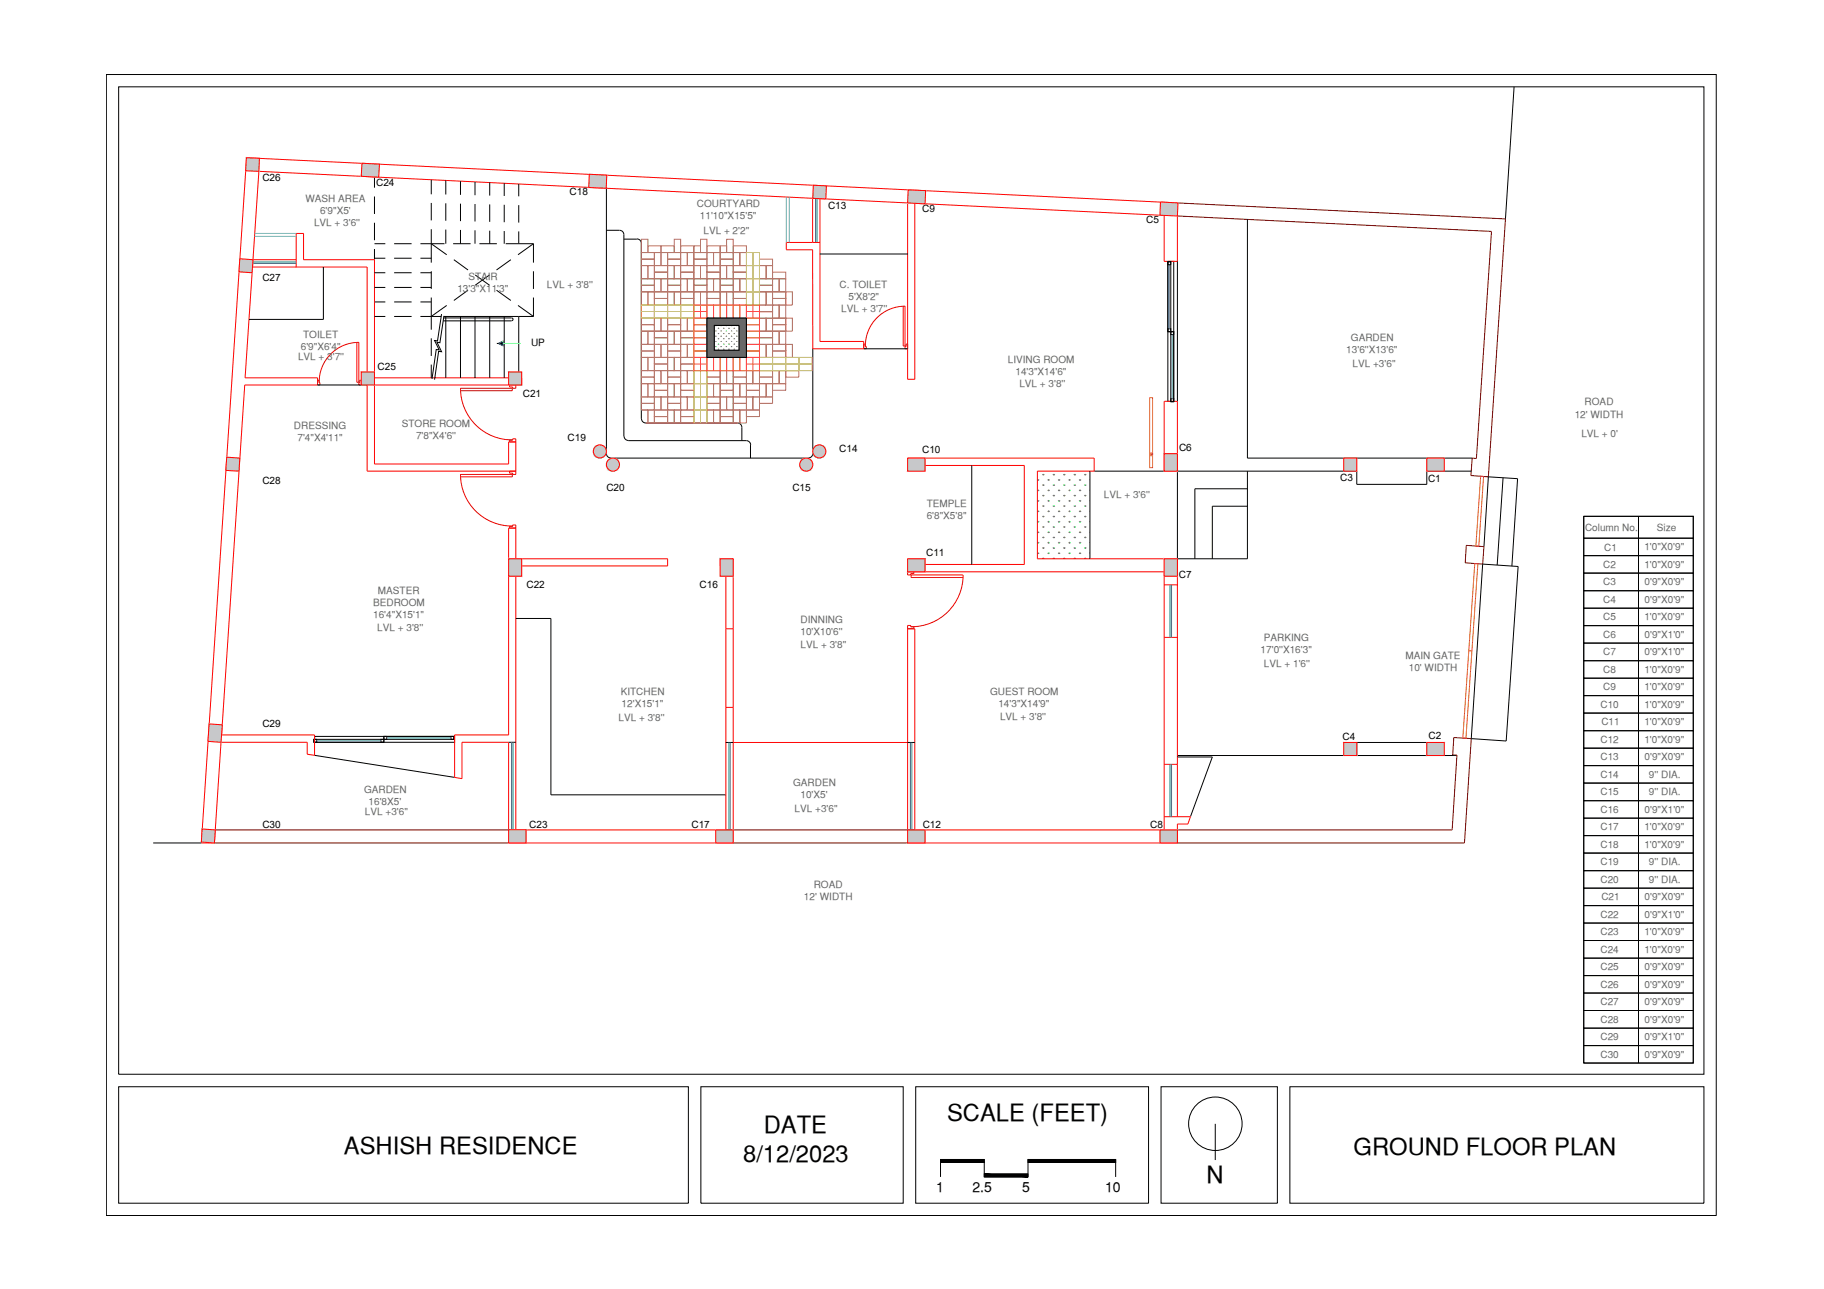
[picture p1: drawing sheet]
<svg xmlns="http://www.w3.org/2000/svg" width="420mm" height="297mm" viewBox="0 0 420 297" stroke-linecap="round" stroke-linejoin="round" font-family="sans-serif">
<!-- layer: FORMAT -->
<g fill="none" stroke="#000" stroke-width=".23">
<path d="M24.5 17.2h370.8v262.9h-370.8zM27.3 20h365.2v227.6h-365.2zM364.8 119h25.2v126h-25.2zM364.8 119h25.2v5h-25.2zM377.4 119v126M364.8 124h25.2v4h-25.2zM364.8 128h25.2v4.1h-25.2zM364.8 132.1h25.2v4h-25.2zM364.8 136.1h25.2v4.1h-25.2zM364.8 140.2h25.2v4h-25.2zM364.8 144.2h25.2v4h-25.2zM364.8 148.2h25.2v4.1h-25.2z"/>
<path d="M364.8 152.3h25.2v4h-25.2zM364.8 156.3h25.2v4h-25.2zM364.8 160.3h25.2v4h-25.2zM364.8 164.3h25.2v4.1h-25.2zM364.8 168.4h25.2v4h-25.2zM364.8 172.4h25.2v4h-25.2zM364.8 176.4h25.2v4.1h-25.2zM364.8 180.5h25.2v4h-25.2zM364.8 184.5h25.2v4h-25.2zM364.8 188.5h25.2v4.1h-25.2zM364.8 192.6h25.2v4h-25.2zM364.8 196.6h25.2v4h-25.2z"/>
<path d="M364.8 200.6h25.2v4.1h-25.2zM364.8 204.7h25.2v4h-25.2zM364.8 208.7h25.2v4h-25.2zM364.8 212.7h25.2v4h-25.2zM364.8 216.7h25.2v4.1h-25.2zM364.8 220.8h25.2v4h-25.2zM364.8 224.8h25.2v4h-25.2zM364.8 228.8h25.2v4.1h-25.2zM364.8 232.9h25.2v4h-25.2zM364.8 236.9h25.2v4h-25.2zM27.3 250.4h131.3v26.9h-131.3zM161.4 250.4h46.7v26.9h-46.7z"/>
<path d="M210.9 250.4h53.7v26.9h-53.7zM267.4 250.4h26.8v26.9h-26.8zM279.9 259v8.3M297.1 250.4h95.4v26.9h-95.4zM364.8 240.9h25.2v4.1h-25.2z"/>
<circle cx="280" cy="259" r="6.2"/>
</g>
<g fill="#000" stroke="#000" stroke-width=".23">
<path d="M216.6 267.2l10.1 .7v-.7zM216.6 267.2l10.1 .7h-10.1z"/>
<path d="M226.7 270.5l10.1 .7v-.7zM226.7 270.5l10.1 .7h-10.1z"/>
<path d="M236.8 267.2l20.2 .7v-.7zM236.8 267.2l20.2 .7h-20.2z"/>
</g>
<!-- layer: TITLE BLOCK -->
<path d="M216.6 271.2v-4h10.1v4h10.1v-4h20.2v4M216.6 267.9h10.1M226.7 270.5h10.1M236.8 267.9h20.2" fill="none" stroke="#000" stroke-width=".23"/>
<!-- layer: hatch -->
<g fill="none" stroke="#58ba48" stroke-width=".23">
<path d="M164.8 79.8l.1 .2M164.8 78.6l.1 .1M164.8 77.4l.1 .1M164.8 76.2l.1 .1M164.8 75l.1 .1M164.9 75v.1M164.9 76.2v.1M164.9 77.4v.1M164.9 78.6v.1M164.9 79.8v.2M165 75l-.1 .1M165 76.2l-.1 .1"/>
<path d="M165 77.4l-.1 .1M165 78.6l-.1 .1M165 79.8l-.1 .2M165.4 79.2l.1 .2M165.4 78l.1 .1M165.4 76.8l.1 .1M165.4 75.6l.1 .1M165.5 75.6v.1M165.5 76.8v.1M165.5 78v.1M165.5 79.2v.2M165.6 75.6l-.1 .1"/>
<path d="M165.6 76.8l-.1 .1M165.6 78l-.1 .1M165.6 79.2l-.1 .2M166 79.8l.1 .2M166 78.6l.1 .1M166 77.4l.1 .1M166 76.2l.1 .1M166 75l.1 .1M166.1 75v.1M166.1 76.2v.1M166.1 77.4v.1M166.1 78.6v.1"/>
<path d="M166.1 79.8v.2M166.2 75l-.1 .1M166.2 76.2l-.1 .1M166.2 77.4l-.1 .1M166.2 78.6l-.1 .1M166.2 79.8l-.1 .2M166.6 79.2l.1 .2M166.6 78l.1 .1M166.6 76.8l.1 .1M166.6 75.6l.1 .1M166.7 75.6v.1M166.7 76.8v.1"/>
<path d="M166.7 78v.1M166.7 79.2v.2M166.8 75.6l-.1 .1M166.8 76.8l-.1 .1M166.8 78l-.1 .1M166.8 79.2l-.1 .2M167.2 79.8l.1 .2M167.2 78.6l.1 .1M167.2 77.4l.1 .1M167.2 76.2l.1 .1M167.2 75l.1 .1M167.3 75v.1"/>
<path d="M167.3 76.2v.1M167.3 77.4v.1M167.3 78.6v.1M167.3 79.8v.2M167.4 75l-.1 .1M167.4 76.2l-.1 .1M167.4 77.4l-.1 .1M167.4 78.6l-.1 .1M167.4 79.8l-.1 .2M167.8 79.2l.1 .2M167.8 78l.1 .1M167.8 76.8l.1 .1"/>
<path d="M167.8 75.6l.1 .1M167.9 75.6v.1M167.9 76.8v.1M167.9 78v.1M167.9 79.2v.2M168 75.6l-.1 .1M168 76.8l-.1 .1M168 78l-.1 .1M168 79.2l-.1 .2M168.4 79.8l.1 .2M168.4 78.6l.1 .1M168.4 77.4l.1 .1"/>
<path d="M168.4 76.2l.1 .1M168.4 75l.1 .1M168.5 75v.1M168.5 76.2v.1M168.5 77.4v.1M168.5 78.6v.1M168.5 79.8v.2M168.6 75l-.1 .1M168.6 76.2l-.1 .1M168.6 77.4l-.1 .1M168.6 78.6l-.1 .1M168.6 79.8l-.1 .2"/>
<path d="M169 79.2l.1 .2M169 78l.1 .1M169 76.8l.1 .1M169 75.6l.1 .1M169.1 75.6v.1M169.1 76.8v.1M169.1 78v.1M169.1 79.2v.2M169.2 75.6l-.1 .1M169.2 76.8l-.1 .1M169.2 78l-.1 .1M169.2 79.2l-.1 .2"/>
<path d="M169.6 79.8l.1 .2M169.6 78.6l.1 .1M169.6 77.4l.1 .1M169.6 76.2l.1 .1M169.6 75l.1 .1M169.7 75v.1M169.7 76.2v.1M169.7 77.4v.1M169.7 78.6v.1M169.7 79.8v.2M169.8 75l-.1 .1M169.8 76.2l-.1 .1"/>
<path d="M169.8 77.4l-.1 .1M169.8 78.6l-.1 .1M169.8 79.8l-.1 .2M170.2 79.2h.1M170.2 78h.1M170.2 76.8h.1M170.2 75.6h.1M165.4 80.4l.1 .1M165.5 80.4v.1M165.6 80.4l-.1 .1M166.6 80.4l.1 .1M166.7 80.4v.1"/>
<path d="M166.8 80.4l-.1 .1M167.8 80.4l.1 .1M167.9 80.4v.1M168 80.4l-.1 .1M169 80.4l.1 .1M169.1 80.4v.1M169.2 80.4l-.1 .1M170.2 80.4l.1 .1M239 117.8l.1 .2M239 115.4l.1 .2M239 113l.1 .1M239 110.6l.1 .1"/>
<path d="M239.1 110.4v.3M239.1 112.8v.3M239.1 115.2v.4M239.1 117.6v.4M239.4 110.5l-.3 .2M239.4 112.9l-.3 .2M239.4 115.3l-.3 .3M239.4 117.8l-.3 .2M240.1 118.9l.3 .3M240.1 116.5l.3 .2M240.1 114.1l.3 .2M240.1 111.7l.3 .2"/>
<path d="M240.1 109.3l.3 .2M240.4 109.2v.3M240.4 111.6v.3M240.4 114v.3M240.4 116.4v.3M240.4 118.9v.3M240.6 109.3l-.2 .2M240.6 111.7l-.2 .2M240.6 114.1l-.2 .2M240.6 116.5l-.2 .2M240.6 118.9l-.2 .3M241.3 117.8l.2 .2"/>
<path d="M241.3 115.3l.2 .3M241.3 112.9l.2 .2M241.3 110.5l.2 .2M241.5 110.4v.3M241.5 112.8v.3M241.5 115.2v.4M241.5 117.6v.4M241.8 110.5l-.3 .2M241.8 112.9l-.3 .2M241.8 115.3l-.3 .3M241.8 117.8l-.3 .2M242.5 118.9l.3 .3"/>
<path d="M242.5 116.5l.3 .2M242.5 114.1l.3 .2M242.5 111.7l.3 .2M242.5 109.3l.3 .2M242.8 109.2v.3M242.8 111.6v.3M242.8 114v.3M242.8 116.4v.3M242.8 118.9v.3M243 109.3l-.2 .2M243 111.7l-.2 .2M243 114.1l-.2 .2"/>
<path d="M243 116.5l-.2 .2M243 118.9l-.2 .3M243.7 117.8l.3 .2M243.7 115.3l.3 .3M243.7 112.9l.3 .2M243.7 110.5l.3 .2M244 110.4v.3M244 112.8v.3M244 115.2v.4M244 117.6v.4M244.2 110.5l-.2 .2M244.2 112.9l-.2 .2"/>
<path d="M244.2 115.3l-.2 .3M244.2 117.8l-.2 .2M244.9 118.9l.3 .3M244.9 116.5l.3 .2M244.9 114.1l.3 .2M244.9 111.7l.3 .2M244.9 109.3l.3 .2M245.2 109.2v.3M245.2 111.6v.3M245.2 114v.3M245.2 116.4v.3M245.2 118.9v.3"/>
<path d="M245.4 109.3l-.2 .2M245.4 111.7l-.2 .2M245.4 114.1l-.2 .2M245.4 116.5l-.2 .2M245.4 118.9l-.2 .3M246.2 117.8l.2 .2M246.2 115.3l.2 .3M246.2 112.9l.2 .2M246.2 110.5l.2 .2M246.4 110.4v.3M246.4 112.8v.3M246.4 115.2v.4"/>
<path d="M246.4 117.6v.4M246.6 110.5l-.2 .2M246.6 112.9l-.2 .2M246.6 115.3l-.2 .3M246.6 117.8l-.2 .2M247.3 118.9l.3 .3M247.3 116.5l.3 .2M247.3 114.1l.3 .2M247.3 111.7l.3 .2M247.3 109.3l.3 .2M247.6 109.2v.3M247.6 111.6v.3"/>
<path d="M247.6 114v.3M247.6 116.4v.3M247.6 118.9v.3M247.8 109.3l-.2 .2M247.8 111.7l-.2 .2M247.8 114.1l-.2 .2M247.8 116.5l-.2 .2M247.8 118.9l-.2 .3M248.6 117.8l.2 .2M248.6 115.3l.2 .3M248.6 112.9l.2 .2M248.6 110.5l.2 .2"/>
<path d="M248.8 110.4v.3M248.8 112.8v.3M248.8 115.2v.4M248.8 117.6v.4M249 110.5l-.2 .2M249 112.9l-.2 .2M249 115.3l-.2 .3M249 117.8l-.2 .2M249.8 118.9l.2 .3M249.8 116.5l.2 .2M249.8 114.1l.2 .2M249.8 111.7l.2 .2"/>
<path d="M249.8 109.3l.2 .2M250 109.2v.3M250 111.6v.3M250 114v.3M250 116.4v.3M250 118.9v.3M250.2 109.3l-.2 .2M250.2 111.7l-.2 .2M250.2 114.1l-.2 .2M250.2 116.5l-.2 .2M250.2 118.9l-.2 .3M251 117.8h.1"/>
<path d="M251 115.3l.1 .1M251 112.9l.1 .1M251 110.5l.1 .1M239 127.5l.1 .1M239 125l.1 .2M239 122.6l.1 .2M239 120.2l.1 .2M239.1 120v.4M239.1 122.5v.3M239.1 124.9v.3M239.1 127.3v.3M239.4 120.2l-.3 .2"/>
<path d="M239.4 122.6l-.3 .2M239.4 125l-.3 .2M239.4 127.4l-.3 .2M240.1 128.6l.2 .2M240.1 126.2l.3 .2M240.1 123.8l.3 .2M240.1 121.4l.3 .2M240.4 121.3v.3M240.4 123.7v.3M240.4 126.1v.3M240.4 128.5v.3M240.6 121.4l-.2 .2"/>
<path d="M240.6 123.8l-.2 .2M240.6 126.2l-.2 .2M240.6 128.6l-.2 .2M241.3 127.4l.2 .2M241.3 125l.2 .2M241.3 122.6l.2 .2M241.3 120.2l.2 .2M241.5 120v.4M241.5 122.5v.3M241.5 124.9v.3M241.5 127.3v.3M241.8 120.2l-.3 .2"/>
<path d="M241.8 122.6l-.3 .2M241.8 125l-.3 .2M241.8 127.4l-.3 .2M242.5 128.6l.2 .2M242.5 126.2l.3 .2M242.5 123.8l.3 .2M242.5 121.4l.3 .2M242.8 121.3v.3M242.8 123.7v.3M242.8 126.1v.3M242.8 128.5v.3M243 121.4l-.2 .2"/>
<path d="M243 123.8l-.2 .2M243 126.2l-.2 .2M243 128.6l-.1 .2M243.7 127.4l.3 .2M243.7 125l.3 .2M243.7 122.6l.3 .2M243.7 120.2l.3 .2M244 120v.4M244 122.5v.3M244 124.9v.3M244 127.3v.3M244.2 120.2l-.2 .2"/>
<path d="M244.2 122.6l-.2 .2M244.2 125l-.2 .2M244.2 127.4l-.2 .2M244.9 128.6l.2 .2M244.9 126.2l.3 .2M244.9 123.8l.3 .2M244.9 121.4l.3 .2M245.2 121.3v.3M245.2 123.7v.3M245.2 126.1v.3M245.2 128.5v.3M245.4 121.4l-.2 .2"/>
<path d="M245.4 123.8l-.2 .2M245.4 126.2l-.2 .2M245.4 128.6l-.1 .2M246.2 127.4l.2 .2M246.2 125l.2 .2M246.2 122.6l.2 .2M246.2 120.2l.2 .2M246.4 120v.4M246.4 122.5v.3M246.4 124.9v.3M246.4 127.3v.3M246.6 120.2l-.2 .2"/>
<path d="M246.6 122.6l-.2 .2M246.6 125l-.2 .2M246.6 127.4l-.2 .2M247.3 128.6l.2 .2M247.3 126.2l.3 .2M247.3 123.8l.3 .2M247.3 121.4l.3 .2M247.6 121.3v.3M247.6 123.7v.3M247.6 126.1v.3M247.6 128.5v.3M247.8 121.4l-.2 .2"/>
<path d="M247.8 123.8l-.2 .2M247.8 126.2l-.2 .2M247.8 128.6l-.1 .2M248.6 127.4l.2 .2M248.6 125l.2 .2M248.6 122.6l.2 .2M248.6 120.2l.2 .2M248.8 120v.4M248.8 122.5v.3M248.8 124.9v.3M248.8 127.3v.3M249 120.2l-.2 .2"/>
<path d="M249 122.6l-.2 .2M249 125l-.2 .2M249 127.4l-.2 .2M249.8 128.6l.1 .2M249.8 126.2l.2 .2M249.8 123.8l.2 .2M249.8 121.4l.2 .2M250 121.3v.3M250 123.7v.3M250 126.1v.3M250 128.5v.3M250.2 121.4l-.2 .2"/>
<path d="M250.2 123.8l-.2 .2M250.2 126.2l-.2 .2M250.2 128.6l-.1 .2M251 127.4l.1 .1M251 125h.1M251 122.6h.1M251 120.2h.1"/>
</g>
<!-- layer: 0 -->
<g fill="none" stroke="#000" stroke-width=".23">
<path d="M348.8 20l-2 30.4M86.3 40.8v2.5M86.3 45.3v4M86.3 51.3v4.1M86.3 57.4v2.4M86.3 59.5h2.5M86.3 56.2h2.5M90.8 59.5h4M90.8 56.2h4M96.8 59.5h2.5M96.8 56.2h5.6M99.3 41.4v3.4"/>
<path d="M99.3 46.8v4M99.3 52.8v7.7M99.3 56.2l3.6 2.5M102.7 41.6v3.2M102.7 46.8v4.1M102.7 52.9v3.3M104.4 56.2h4M104.5 59.8l3.3 2.4M106.1 41.8v3.1M106.1 46.9v4.1M106.1 53v3.2M109.4 41.9v3.1"/>
<path d="M109.4 47v4M109.4 53.1v3.1M110.4 56.2h4.1M112.8 42.1v3M112.8 47.1v4M112.8 53.2v3M116.1 42.2v3M116.1 47.2v4M116.1 53.2v3M116.5 56.2h6.4M117.7 59.8l-3.3 2.4M119.5 42.4v2.8"/>
<path d="M119.5 47.3v4M119.5 53.3v2.9M122.9 56.2l-3.6 2.5M122.9 56.2v4.3M86.3 62.9h2.5M86.3 66.2h2.5M86.3 69.6h2.5M86.3 72.9h2.5M90.8 62.9h4M90.8 66.2h4M90.8 69.6h4M90.8 72.9h4"/>
<path d="M96.8 62.9h2.5M96.8 66.2h2.5M96.8 69.6h2.5M96.8 72.9h4.8M99.3 62.5v4.1M99.3 68.6v7.4M99.3 78v4M101.7 72.4l-.9 6.2-.7-.1 1.1 2.1-.7-.1-1 6.8M102.1 73.9h15.7M102.2 73.3h15.6M102.2 72.9h20.7M102.3 72.8l-1 6.2-.6-.1 1 2.2-.7-.1-.9 6.5"/>
<path d="M102.7 72.9v14.2M102.9 70.4l-3.6 2.5M106.1 72.9v14.2M107.8 66.9l-3.3 2.3M109.4 72.9v14.2M109.5 63.4l3.3 2.3M112.8 63.4l-3.3 2.3M112.8 72.9v14.2M114.4 66.9l3.3 2.3M116.1 72.9v14.2M117.9 73.3l.3 .3-.3 .3M119.3 70.4l3.6 2.5"/>
<path d="M119.5 72.9v14.2M122.9 62.5v4.1M122.9 68.6v4.3M269 60.2h1.4v32.3h-1.4zM269 60.3h.7v.7h-.7zM269 60.3h.7v16.1h-.7zM269 75.8h.7v.6h-.7zM269.7 76.4h.7v.7h-.7zM269.7 76.4h.7v16.2h-.7zM99.3 84v3.1M269.7 91.9h.7v.7h-.7zM72.3 170.4h.7v.7h-.7z"/>
<path d="M72.3 170.4h16.1v.7h-16.1zM72.5 169.7h32.2v1.4h-32.2zM87.7 170.4h.7v.7h-.7zM88.4 169.7h.7v.7h-.7zM88.4 169.7h16.1v.7h-16.1zM103.9 169.7h.6v.7h-.6zM117.2 171.1h1.6M167.2 171.1h1.7M209.1 171.1h1.6M35.3 194.3h11.1M117.2 191.2h1.6M167.2 191.2h1.7"/>
<path d="M209.1 191.2h1.6"/>
</g>
<!-- layer: LINE-PEN1 -->
<g fill="none" stroke="#000" stroke-width=".23">
<path d="M139.7 43.1v61.4a.99 .99 0 0 0 1 1M139.7 53.1h3a.99 .99 0 0 1 1 1v46.4M143.7 55.1h3M146.7 55.1a.99 .99 0 0 1 1 1M147.7 56.1v40.4M188.9 58.5h20.2M287.3 50.6v55h51.8M74.5 61.5v12.1h-17.2M162.8 73.3h9.1v9.1h-9.1zM164.5 75h5.8v5.7h-5.8zM271.2 60.2v32.3M73.1 88.7h11.5"/>
<path d="M147.8 96.5a.99 .99 0 0 0 1 1h21.1a1 1 0 0 1 1 1v3M187.2 80.4v24.1a.99 .99 0 0 1-1 1M199 80.4h10.1M140.7 105.6h45.5M143.7 100.5a.99 .99 0 0 0 1 1h27.2a1 1 0 0 1 1 1M172.9 102.6v3M223.8 107.3v22.8M251.1 108.6v20.2M252 108.6h16.2M287.3 108.6v20.2h-16.1v-20.2h41.3v3h16.2v-3h10.2M287.3 112.6h-12.1v16.2M287.3 116.7h-8v12.1"/>
<path d="M346.2 110.1l-1.3 20.1M341.5 130l8.2 .5-2.8 40.3-8-.6zM341.8 126l1-16.1 6.8 .4-1.3 20.2M118.8 142.5h8.1v40.7h40.3M72.5 174.1l32.2 5M271.2 174.1h64.4M271.2 174.4h8.1l-5.1 13.8M312.5 171.1h16.2v3h-16.2z"/>
</g>
<!-- layer: WALLS -->
<g fill="none" stroke="#f00" stroke-width=".23">
<path d="M56.8 36.4l3 .1-.2 3-3-.1zM56.8 36.4l214.4 10.4v13.4h-3v-10.6l-57.5-2.8v40.6h-1.6v-40.6l-149.5-7.3-3.1 47.6h16.6v1.6h-16.7l-5.4 80.7h21.5v4.7l-1.7-.3v-2.7h-19.9l-1.5 23.2h-3zM83.4 37.6l4 .2-.2 3-4-.2zM55.2 59.6l3.1 .2-.2 3.1-3-.3zM58.3 59.8h9.9M135.7 40.2l4.1 .2-.2 3-4-.2zM187.2 45.7v10.2M187.4 42.7l3 .1-.2 3-3-.1zM188.9 45.8v32.9h10.1v1.7h-11.8v-22.8h-6.1v-1.7h7.8M209.2 43.8l4 .1-.1 3.1-4-.2zM267.3 46.6l4 .2-.1 3-4-.2zM58.2 61.5h26.4v47.1h34.2v-6.8h-1.6v5.1h-30.9v-18.2h33.9v-1.6h-33.9v-27.3h-16.4v-6h-1.7v7.7"/>
<path d="M83.2 85.7h3.1v3h-3.1zM117.2 85.7h3v3h-3zM268.2 92.5h3v16.1h-3zM52.2 105.4l3 .2-.1 3-3.1-.2zM209.1 105.6h4v3h-4zM209.1 105.6v1.7h26.9v22.8h-26.9v1.7h59.1v59.4h-57.5v-46.3h-1.6v49.4h62.1v-4.4h2.4l.6-1.7h-6M209.1 105.6h42.9v3h-13v20.2h32.2v59.4M268.2 104.5h3v4.1h-3zM309.5 105.6h3v3h-3zM328.7 105.6h4v3h-4zM117.2 128.8h3v4h-3zM117.2 121.7h1.6v7.1h35v1.6h-35v60.8h48.4v-60.8h-1.3v-1.6h3v65.5h-51.7v-23.2h-10.8v8.3l-1.7-.3v-9.7h12.5z"/>
<path d="M165.9 128.8h3v4h-3zM209.1 128.8h4v3h-4zM268.2 128.8h3v4h-3zM268.2 134.8h3M167.2 144.9h1.7M268.2 146.9h3M48.2 166.8l3 .2-.3 4.1-3-.3zM167.2 163h1.7M168.9 171.1h40.2M268.2 176.1h3M309.5 171.1h3v3h-3zM328.7 171.1h4v3h-4z"/>
<path d="M46.6 191l3 .2-.2 3.1-3-.3zM117.2 191.2h4v3.1h-4zM164.9 191.2h4v3.1h-4zM209.1 191.2h4v3.1h-4zM267.2 191.2h4v3.1h-4z"/>
<circle cx="138.2" cy="104" r="1.5"/>
<circle cx="141.2" cy="107.1" r="1.5"/>
<circle cx="185.7" cy="107.1" r="1.5"/>
<circle cx="188.7" cy="104" r="1.5"/>
</g>
<!-- layer: boundary wall -->
<path d="M271.2 46.8l75.6 3.6-4 59.5-4-.3 .3-4h1l3.5-52.3-72.4-3.5M337.8 125.7l4 .3-.3 4-4-.3zM49.4 194.3h67.8M49.6 191.2h67.6M168.9 194.3h40.2M168.9 191.2h40.2M271.2 191.2h63.3l1.1-17.2h-1l.3-4 4 .2-1.6 24.1h-66.1" fill="none" stroke="#720000" stroke-width=".23"/>
<!-- layer: DOOR -->
<g fill="none" stroke="#d00" stroke-width=".23">
<path d="M82.7 78.9v9.2h-.5v-9.2M82.7 78.9a9.1 9.1 0 0 0-9.2 9.3M199 79.3h.3v.5h.2v.6h-.5zM208.1 70.6v9.1h.4v-9.1M208.5 70.6a9.1 9.1 0 0 0-9.2 9.2M208.7 79.3h.4v1.1h-.6v-.6h.2zM73.1 87.6h.4l.2 1.1h-.6zM82.9 87.6h.3v1.1h-.5zM106.1 89.5h11.9v.5h-11.9M106.1 89.4a11.9 11.9 0 0 0 12 12M117.4 88.7h1.4v.8h-.7v-.3h-.7zM106.1 109.3h11.9v.6h-11.9"/>
<path d="M106.1 109.3a11.9 11.9 0 0 0 12 11.9M117.4 101.4h.7v-.3h.7v.7h-1.4zM117.4 108.6h1.4v.7h-.7v-.3h-.7zM117.4 121.3h.7v-.3h.7v.7h-1.4zM209.1 131.8h1.4v.4h-.7v.3h-.7zM221.8 133.1h-11.9v-.6h12a11.9 11.9 0 0 1-12.1 11.9M209.1 144.1h.7v.3h.7v.5h-1.4z"/>
</g>
<!-- layer: FUR -->
<path d="M187.9 45.7v10.2M188.2 45.7v10.2M58.2 60.7h10M58.2 60.4h10" fill="none" stroke="#2776bb" stroke-width=".23"/>
<!-- layer: FURNITURE -->
<g fill="none" stroke="#dd6e00" stroke-width=".23">
<path d="M264.8 91.6h.7v16.2h-.7zM341.1 109.8h.6l-1.1 16.1-.6-.1zM339.7 129.9h.7l-2.7 40.2h-.7zM338.4 150h.6"/>
<circle cx="265.2" cy="104.7" r=".32"/>
<circle cx="265.2" cy="104.7" r=".15"/>
</g>
<!-- layer: GI framing -->
<path d="M58.6 54.5h9.6M58.7 53.8h9.5M181.1 45.4v10.5M181.8 45.5v10.4" fill="none" stroke="#5cb8b8" stroke-width=".23"/>
<!-- layer: 0 -->
<path d="M269.4 61v14.8M270 77.1v14.8M73 170.7h14.7M89.1 170h14.8M117.8 171.1v20.1M118.2 171.1v20.1M167.9 171.1v20.1M168.2 171.1v20.1M209.7 171.1v20.1M210 171.1v20.1" fill="none" stroke="#2776bb" stroke-width=".23"/>
<!-- layer: text -->
<path d="M114.8 79.1l1.1-.5v.5zM114.8 79.1l1.1 .6v-.6z" fill="#000" stroke="#000" stroke-width=".23"/>
<path d="M114.8 79.1l1.1-.5v1.1zM115.9 79.1h4" fill="none" stroke="#00ff3f" stroke-width=".23"/>
<!-- layer: WALLS -->
<path d="M269.5 134.8v12.1M269.9 134.8v12.1M269.5 176.1v12.1M269.9 176.1v12.1" fill="none" stroke="#2776bb" stroke-width=".23"/>
<!-- layer: brick -->
<g fill="none" stroke="#b8735c" stroke-width=".23">
<path d="M147.7 58.2h3v1.5h-3zM147.7 59.7h3v1.5h-3zM147.7 55.1h1.6v3.1h-1.6zM149.3 56.7h3v1.5h-3zM150.7 58.2h1.6v3h-1.6zM152.3 58.2h1.5v3h-1.5zM152.3 56.7h3v1.5h-3zM153.8 58.2h3v1.5h-3zM153.8 59.7h3v1.5h-3zM155.3 55.1h1.5v3.1h-1.5zM156.8 58.2h1.5v3h-1.5zM156.8 56.7h3v1.5h-3z"/>
<path d="M158.3 58.2h1.5v3h-1.5zM159.8 58.2h3v1.5h-3zM159.8 59.7h3v1.5h-3zM159.8 56.7h1.6v1.5h-1.6zM161.4 55.1h1.4v3.1h-1.4zM162.8 58.2h1.6v3h-1.6zM162.8 56.7h3.1v1.5h-3.1zM164.4 58.2h1.5v3h-1.5zM165.9 58.2h3v1.5h-3zM165.9 59.7h3v1.5h-3zM165.9 56.7h1.5v1.5h-1.5zM167.4 55.1h1.5v3.1h-1.5z"/>
<path d="M168.9 58.2h1.5v3h-1.5zM168.9 56.7h3v1.5h-3zM170.4 58.2h1.5v3h-1.5zM174.9 59.7h3.1v1.5h-3.1zM147.7 64.2h3v1.5h-3zM147.7 65.7h3v1.6h-3zM147.7 76.3h1.6v3.1h-1.6zM147.7 79.4h3v1.5h-3zM147.7 73.3h3v1.5h-3zM147.7 74.8h3v1.5h-3zM147.7 67.3h1.6v3h-1.6zM147.7 61.2h1.6v3h-1.6z"/>
<path d="M149.3 76.3h1.4v3.1h-1.4zM149.3 67.3h1.4v3h-1.4zM149.3 61.2h1.4v3h-1.4zM150.7 79.4h1.6v3h-1.6zM150.7 67.3h3.1v1.5h-3.1zM150.7 68.8h3.1v1.5h-3.1zM150.7 73.3h1.6v3h-1.6zM150.7 76.3h3.1v1.5h-3.1zM150.7 77.8h3.1v1.6h-3.1zM150.7 64.2h1.6v3.1h-1.6zM150.7 61.2h3.1v1.5h-3.1zM150.7 62.7h3.1v1.5h-3.1z"/>
<path d="M152.3 79.4h1.5v3h-1.5zM152.3 73.3h1.5v3h-1.5zM152.3 64.2h1.5v3.1h-1.5zM153.8 76.3h1.5v3.1h-1.5zM153.8 64.2h3v1.5h-3zM153.8 65.7h3v1.6h-3zM153.8 79.4h3v1.5h-3zM153.8 67.3h1.5v3h-1.5zM153.8 73.3h3v1.5h-3zM153.8 74.8h3v1.5h-3zM153.8 61.2h1.5v3h-1.5zM155.3 76.3h1.5v3.1h-1.5z"/>
<path d="M155.3 67.3h1.5v3h-1.5zM155.3 61.2h1.5v3h-1.5zM156.8 73.3h1.5v3h-1.5zM156.8 61.2h3v1.5h-3zM156.8 62.7h3v1.5h-3zM156.8 76.3h3v1.5h-3zM156.8 77.8h3v1.6h-3zM156.8 79.4h1.5v3h-1.5zM156.8 64.2h1.5v3.1h-1.5zM156.8 67.3h3v1.5h-3zM156.8 68.8h3v1.5h-3zM158.3 73.3h1.5v3h-1.5z"/>
<path d="M158.3 79.4h1.5v3h-1.5zM158.3 64.2h1.5v3.1h-1.5zM159.8 67.3h1.6v3h-1.6zM159.8 61.2h1.6v3h-1.6zM159.8 64.2h3v1.5h-3zM159.8 65.7h3v1.6h-3zM161.4 67.3h1.4v3h-1.4zM161.4 61.2h1.4v3h-1.4zM162.8 61.2h3.1v1.5h-3.1zM162.8 62.7h3.1v1.5h-3.1zM162.8 64.2h1.6v3.1h-1.6zM162.8 67.3h3.1v1.5h-3.1z"/>
<path d="M162.8 68.8h3.1v1.5h-3.1zM164.4 64.2h1.5v3.1h-1.5zM165.9 64.2h3v1.5h-3zM165.9 65.7h3v1.6h-3zM165.9 67.3h1.5v3h-1.5zM165.9 61.2h1.5v3h-1.5zM167.4 67.3h1.5v3h-1.5zM167.4 61.2h1.5v3h-1.5zM168.9 67.3h3v1.5h-3zM168.9 68.8h3v1.5h-3zM168.9 64.2h1.5v3.1h-1.5zM168.9 61.2h3v1.5h-3z"/>
<path d="M168.9 62.7h3v1.5h-3zM170.4 64.2h1.5v3.1h-1.5zM174.9 79.4h1.6v3h-1.6zM174.9 67.3h1.6v3h-1.6zM174.9 61.2h1.6v3h-1.6zM174.9 73.3h1.6v3h-1.6zM174.9 76.3h3.1v1.5h-3.1zM174.9 77.8h3.1v1.6h-3.1zM174.9 70.3h3.1v1.5h-3.1zM174.9 71.8h3.1v1.5h-3.1zM174.9 64.2h3.1v1.5h-3.1zM174.9 65.7h3.1v1.6h-3.1z"/>
<path d="M176.5 79.4h1.5v3h-1.5zM176.5 67.3h1.5v3h-1.5zM176.5 61.2h1.5v3h-1.5zM176.5 73.3h1.5v3h-1.5zM178 76.3h1.5v3.1h-1.5zM178 70.3h1.5v3h-1.5zM178 64.2h1.5v3.1h-1.5zM178 79.4h3v1.5h-3zM178 67.3h3v1.5h-3zM178 68.8h3v1.5h-3zM178 73.3h3v1.5h-3zM178 74.8h3v1.5h-3z"/>
<path d="M178 62.7h3v1.5h-3zM179.5 76.3h1.5v3.1h-1.5zM179.5 70.3h1.5v3h-1.5zM179.5 64.2h1.5v3.1h-1.5zM181 73.3h1.5v3h-1.5zM181 79.4h1.5v3h-1.5zM181 67.3h1.5v3h-1.5zM147.7 82.4h1.6v3h-1.6zM147.7 85.4h3v1.5h-3zM147.7 86.9h3v1.5h-3zM147.7 91.5h3v1.4h-3zM147.7 92.9h3v1.6h-3z"/>
<path d="M147.7 88.4h1.6v3.1h-1.6zM147.7 94.5h1.6v3h-.6M147.7 80.9h3v1.5h-3zM149.3 82.4h1.4v3h-1.4zM149.3 88.4h1.4v3.1h-1.4zM149.3 94.5h1.4v3h-1.4zM150.7 85.4h1.6v3h-1.6zM150.7 82.4h3.1v1.5h-3.1zM150.7 83.9h3.1v1.5h-3.1zM150.7 88.4h3.1v1.5h-3.1zM150.7 89.9h3.1v1.6h-3.1zM150.7 94.5h3.1v1.5h-3.1z"/>
<path d="M150.7 96h3.1v1.5h-3.1zM150.7 91.5h1.6v3h-1.6zM152.3 85.4h1.5v3h-1.5zM152.3 91.5h1.5v3h-1.5zM153.8 88.4h1.5v3.1h-1.5zM153.8 94.5h1.5v3h-1.5zM153.8 80.9h3v1.5h-3zM153.8 85.4h3v1.5h-3zM153.8 86.9h3v1.5h-3zM153.8 82.4h1.5v3h-1.5zM153.8 91.5h3v1.4h-3zM153.8 92.9h3v1.6h-3z"/>
<path d="M155.3 88.4h1.5v3.1h-1.5zM155.3 94.5h1.5v3h-1.5zM155.3 82.4h1.5v3h-1.5zM156.8 91.5h1.5v3h-1.5zM156.8 88.4h3v1.5h-3zM156.8 89.9h3v1.6h-3zM156.8 82.4h3v1.5h-3zM156.8 83.9h3v1.5h-3zM156.8 85.4h1.5v3h-1.5zM156.8 94.5h3v1.5h-3zM156.8 96h3v1.5h-3zM158.3 91.5h1.5v3h-1.5z"/>
<path d="M158.3 85.4h1.5v3h-1.5zM162.8 85.4h3.1v1.5h-3.1zM162.8 86.9h3.1v1.5h-3.1zM162.8 88.4h1.6v3.1h-1.6zM162.8 94.5h1.6v3h-1.6zM162.8 91.5h3.1v1.4h-3.1zM162.8 92.9h3.1v1.6h-3.1zM164.4 88.4h1.5v3.1h-1.5zM164.4 94.5h1.5v3h-1.5zM165.9 88.4h3v1.5h-3zM165.9 89.9h3v1.6h-3zM165.9 85.4h1.5v3h-1.5z"/>
<path d="M165.9 91.5h1.5v3h-1.5zM165.9 94.5h3v1.5h-3zM165.9 96h3v1.5h-3zM167.4 85.4h1.5v3h-1.5zM167.4 91.5h1.5v3h-1.5zM168.9 91.5h3v1.4h-3zM168.9 92.9h3v1.6h-3zM168.9 88.4h1.5v3.1h-1.5zM168.9 85.4h3v1.5h-3zM168.9 86.9h3v1.5h-3zM168.9 94.5h1.5v3h-1.5zM170.4 88.4h1.5v3.1h-1.5z"/>
<path d="M170.4 94.5h1.5v3h-1.5zM171.9 88.4h3v1.5h-3zM171.9 89.9h3v1.6h-3zM171.9 85.4h1.5v3h-1.5zM171.9 91.5h1.5v3h-1.5zM171.9 94.5h3v1.5h-3zM173.4 85.4h1.5v3h-1.5zM173.4 91.5h1.5v3h-1.5zM174.9 85.4h3.1v1.5h-3.1zM174.9 86.9h3.1v1.5h-3.1zM174.9 88.4h1.6v3.1h-1.6zM174.9 91.5h3.1v1.4h-3.1z"/>
<path d="M176.5 88.4h1.5v3.1h-1.5zM178 85.4h1.5v3h-1.5zM178 80.9h3v1.5h-3zM178 88.4h3v1.5h-3zM179.5 85.4h1.5v3h-1.5zM181 85.4h3v1.5h-3z"/>
</g>
<g fill="none" stroke="#f26722" stroke-width=".23">
<path d="M159.8 70.3h3v3h-3zM159.8 73.3h3v1.5h-3zM159.8 74.8h3v1.5h-3zM159.8 76.3h3v1.5h-3zM159.8 77.8h3v1.6h-3zM159.8 79.4h3v1.5h-3zM159.8 71.8h3M161.4 70.3v3M162.8 70.3h1.6v3h-1.6zM164.4 70.3h1.5v3h-1.5zM165.9 70.3h1.5v3h-1.5zM167.4 70.3h1.5v3h-1.5z"/>
<path d="M168.9 70.3h1.5v3h-1.5zM170.4 70.3h1.5v3h-1.5zM171.9 70.3h3v3h-3zM171.9 73.3h3v1.5h-3zM171.9 74.8h3v1.5h-3zM171.9 76.3h3v1.5h-3zM171.9 77.8h3v1.6h-3zM171.9 79.4h3v1.5h-3zM171.9 71.8h3M173.4 70.3v3M159.8 82.4h3v3h-3zM159.8 80.9h3v1.5h-3z"/>
<path d="M159.8 83.9h3M161.4 82.4v3M162.8 82.4h1.6v3h-1.6zM164.4 82.4h1.5v3h-1.5zM165.9 82.4h1.5v3h-1.5zM167.4 82.4h1.5v3h-1.5zM168.9 82.4h1.5v3h-1.5zM170.4 82.4h1.5v3h-1.5zM171.9 82.4h3v3h-3zM171.9 80.9h3v1.5h-3zM171.9 83.9h3M173.4 82.4v3"/>
</g>
<g fill="none" stroke="#c8c92d" stroke-width=".23">
<path d="M171.9 58.2h1.5v3h-1.5zM173.4 58.2h1.5v3h-1.5zM147.7 70.3h3v1.5h-3zM147.7 71.8h3v1.5h-3zM150.7 70.3h3.1v1.5h-3.1zM150.7 71.8h3.1v1.5h-3.1zM153.8 70.3h3v1.5h-3zM153.8 71.8h3v1.5h-3zM156.8 70.3h3v1.5h-3zM156.8 71.8h3v1.5h-3zM171.9 61.2h1.5v3h-1.5zM171.9 64.2h1.5v3.1h-1.5z"/>
<path d="M171.9 67.3h1.5v3h-1.5zM173.4 61.2h1.5v3h-1.5zM173.4 64.2h1.5v3.1h-1.5zM173.4 67.3h1.5v3h-1.5zM159.8 85.4h1.6v3h-1.6zM159.8 88.4h1.6v3.1h-1.6zM159.8 91.5h1.6v3h-1.6zM159.8 94.5h1.6v3h-1.6zM161.4 85.4h1.4v3h-1.4zM161.4 88.4h1.4v3.1h-1.4zM161.4 91.5h1.4v3h-1.4zM161.4 94.5h1.4v3h-1.4z"/>
<path d="M174.9 82.4h3.1v1.5h-3.1zM174.9 83.9h3.1v1.5h-3.1zM178 82.4h3v1.5h-3zM178 83.9h3v1.5h-3zM181 82.4h3v1.5h-3zM181 83.9h3v1.5h-3zM184 82.4h3.1v1.5h-3.1zM184 83.9h3.1v1.5h-3.1z"/>
</g>
<!-- layer: hatch -->
<g fill="#636466" stroke="#636466" stroke-width=".23">
<path d="M162.8 73.3l9.1 1.7v-1.7zM162.8 73.3l9.1 1.7h-9.1z"/>
<path d="M170.3 75l1.6 5.7v-5.7zM170.3 75l1.6 5.7h-1.6z"/>
<path d="M162.8 75l1.7 5.7v-5.7zM162.8 75l1.7 5.7h-1.7z"/>
<path d="M162.8 80.7l9.1 .2v-.2zM162.8 80.7l9.1 .2h-9.1z"/>
<path d="M162.8 80.9l9.1 1.5v-1.5zM162.8 80.9l9.1 1.5h-9.1z"/>
</g>
<!-- layer: 10-MUEBLES -->
<g fill="#c7c8ca" stroke="#c7c8ca" stroke-width=".23">
<path d="M328.7 174.1h4v-3zM328.7 171.1h4l-4 3z"/>
<path d="M328.7 108.6h4v-3zM328.7 105.6h4l-4 3z"/>
<path d="M309.5 171.1l3 3v-3zM309.5 171.1l3 3h-3z"/>
<path d="M309.5 105.6l3 3v-3zM309.5 105.6l3 3h-3z"/>
<path d="M138 102.6h.6zM137.7 102.6h.9z"/>
<path d="M137.7 102.6l1.1 .1zM137.5 102.7h1.3z"/>
<path d="M137.5 102.7l1.6 .2-.3-.2zM137.2 102.9l.3-.2 1.6 .2z"/>
<path d="M137.2 102.9l2.1 .1-.2-.1zM137 103l.2-.1 2.1 .1z"/>
<path d="M137 103l2.4 .2-.1-.2zM137 103l2.4 .2h-2.6z"/>
<path d="M136.8 103.2l2.8 .3-.2-.3zM136.8 103.2l2.8 .3h-2.8z"/>
<path d="M136.8 103.5l2.8 .3v-.3zM136.8 103.5l2.8 .3h-2.9z"/>
<path d="M136.7 103.8l3 .2-.1-.2zM136.7 103.8l3 .2h-3.1z"/>
<path d="M136.6 104l3 .3 .1-.3zM136.6 104l3 .3h-2.9z"/>
<path d="M136.7 104.3l2.9 .3v-.3zM136.7 104.3l2.9 .3h-2.8z"/>
<path d="M136.8 104.6l2.6 .2 .2-.2zM136.8 104.6l2.6 .2h-2.6z"/>
<path d="M136.8 104.8l2.5 .3 .1-.3zM136.8 104.8l2.5 .3h-2.3z"/>
<path d="M137 105.1l2.1 .2 .2-.2zM137 105.1l2.1 .2h-1.9z"/>
<path d="M137.2 105.3l1.6 .1 .3-.1zM137.2 105.3l1.6 .1z"/>
<path d="M137.5 105.4l1.1 .1 .2-.1zM137.5 105.4l1.1 .1z"/>
<path d="M137.7 105.5h.9zM137.7 105.5l.6 .1z"/>
<path d="M117.2 194.3h4v-3.1zM117.2 191.2h4l-4 3.1z"/>
<path d="M164.9 194.3h4v-3.1zM164.9 191.2h4l-4 3.1z"/>
<path d="M267.2 194.3h4v-3.1zM267.2 191.2h4l-4 3.1z"/>
<path d="M267.2 49.6l4 .2 .1-3zM267.3 46.6l4 .2-4.1 2.8z"/>
<path d="M209.1 46.8l4 .2 .1-3.1zM209.2 43.8l4 .1-4.1 2.9z"/>
<path d="M117.2 128.8v4h3zM117.2 128.8h3v4z"/>
<path d="M165.9 128.8v4h3zM165.9 128.8h3v4z"/>
<path d="M55.2 59.6l2.9 3.3 .2-3.1zM55.2 59.6l2.9 3.3-3-.3z"/>
<path d="M83.2 85.7l3.1 3v-3zM83.2 85.7l3.1 3h-3.1z"/>
<path d="M117.2 85.7l3 3v-3zM117.2 85.7l3 3h-3z"/>
<path d="M187.4 42.7l2.8 3.1 .2-3zM187.4 42.7l2.8 3.1-3-.1z"/>
<path d="M83.2 40.6l4 .2 .2-3zM83.4 37.6l4 .2-4.2 2.8z"/>
<path d="M135.6 43.2l4 .2 .2-3zM135.7 40.2l4.1 .2-4.2 2.8z"/>
<path d="M141 105.6h.6zM140.7 105.6h.9z"/>
<path d="M140.7 105.6l1.1 .1zM140.5 105.7l.2-.1 1.1 .1z"/>
<path d="M140.5 105.7l1.6 .2zM140.3 105.9l.2-.2 1.6 .2z"/>
<path d="M140.3 105.9l2 .2-.2-.2zM140.3 105.9l2 .2h-2.2z"/>
<path d="M140.1 106.1l2.4 .2-.2-.2zM140.1 106.1l2.4 .2h-2.6z"/>
<path d="M139.9 106.3l2.7 .2-.1-.2zM139.9 106.3l2.7 .2h-2.8z"/>
<path d="M139.8 106.5l2.8 .3v-.3zM139.8 106.5l2.8 .3h-2.9z"/>
<path d="M139.7 106.8l3 .3-.1-.3zM139.7 106.8l3 .3h-3z"/>
<path d="M139.7 107.1l2.9 .2 .1-.2zM139.7 107.1l2.9 .2h-2.9z"/>
<path d="M139.7 107.3l2.9 .3v-.3zM139.7 107.3l2.9 .3h-2.8z"/>
<path d="M139.8 107.6l2.7 .3 .1-.3zM139.8 107.6l2.7 .3h-2.6z"/>
<path d="M139.9 107.9l2.4 .2 .2-.2zM139.9 107.9l2.4 .2h-2.2z"/>
<path d="M140.1 108.1l2 .2 .2-.2zM140.1 108.1l2 .2h-1.8z"/>
<path d="M140.3 108.3l1.5 .1 .3-.1zM140.3 108.3l1.5 .1h-1.3z"/>
<path d="M140.5 108.4h1.3zM140.5 108.4l1.1 .1z"/>
<path d="M140.7 108.5h.9zM140.7 108.5l.6 .1z"/>
<path d="M185.6 105.6h.5zM185.3 105.6h.8z"/>
<path d="M185.3 105.6l1.1 .1zM185 105.7l.3-.1 1.1 .1z"/>
<path d="M185 105.7l1.6 .2zM184.8 105.9l.2-.2 1.6 .2z"/>
<path d="M184.8 105.9l2 .2-.2-.2zM184.8 105.9l2 .2h-2.2z"/>
<path d="M184.6 106.1l2.4 .2-.2-.2zM184.6 106.1l2.4 .2h-2.6z"/>
<path d="M184.4 106.3l2.7 .2-.1-.2zM184.4 106.3l2.7 .2h-2.8z"/>
<path d="M184.3 106.5l2.9 .3-.1-.3zM184.3 106.5l2.9 .3h-3z"/>
<path d="M184.2 106.8l3 .3v-.3zM184.2 106.8l3 .3h-3z"/>
<path d="M184.2 107.1l3 .2v-.2zM184.2 107.1l3 .2h-3z"/>
<path d="M184.2 107.3l2.9 .3 .1-.3zM184.2 107.3l2.9 .3h-2.8z"/>
<path d="M184.3 107.6l2.7 .3 .1-.3zM184.3 107.6l2.7 .3h-2.6z"/>
<path d="M184.4 107.9l2.4 .2 .2-.2zM184.4 107.9l2.4 .2h-2.2z"/>
<path d="M184.6 108.1l2 .2 .2-.2zM184.6 108.1l2 .2h-1.8z"/>
<path d="M184.8 108.3l1.6 .1 .2-.1zM184.8 108.3l1.6 .1h-1.4z"/>
<path d="M185 108.4h1.4zM185 108.4l1.1 .1z"/>
<path d="M185.3 108.5h.8zM185.3 108.5l.5 .1z"/>
<path d="M188.6 102.6h.5zM188.3 102.6h.8z"/>
<path d="M188.3 102.6l1.1 .1zM188 102.7h1.4z"/>
<path d="M188 102.7l1.6 .2-.2-.2zM187.8 102.9l.2-.2 1.6 .2z"/>
<path d="M187.8 102.9l2.1 .1-.3-.1zM187.6 103l.2-.1 2.1 .1z"/>
<path d="M187.6 103l2.4 .2-.1-.2zM187.6 103l2.4 .2h-2.6z"/>
<path d="M187.4 103.2l2.7 .3-.1-.3zM187.4 103.2l2.7 .3h-2.8z"/>
<path d="M187.3 103.5l2.9 .3-.1-.3zM187.3 103.5l2.9 .3h-3z"/>
<path d="M187.2 103.8l3 .2v-.2zM187.2 103.8l3 .2h-3z"/>
<path d="M187.2 104l3 .3v-.3zM187.2 104l3 .3h-3z"/>
<path d="M187.2 104.3l2.9 .3 .1-.3zM187.2 104.3l2.9 .3h-2.8z"/>
<path d="M187.3 104.6l2.7 .2 .1-.2zM187.3 104.6l2.7 .2h-2.6z"/>
<path d="M187.4 104.8l2.5 .3 .1-.3zM187.4 104.8l2.5 .3h-2.3z"/>
<path d="M187.6 105.1l2 .2 .3-.2zM187.6 105.1l2 .2h-1.8z"/>
<path d="M187.8 105.3l1.6 .1 .2-.1zM187.8 105.3l1.6 .1z"/>
<path d="M188 105.4l1.1 .1 .3-.1zM188 105.4l1.1 .1z"/>
<path d="M188.3 105.5h.8zM188.3 105.5l.6 .1z"/>
<path d="M209.1 194.3h4v-3.1zM209.1 191.2h4l-4 3.1z"/>
<path d="M268.2 128.8l3 4v-4zM268.2 128.8l3 4h-3z"/>
<path d="M209.1 131.8h4v-3zM209.1 128.8h4l-4 3z"/>
<path d="M268.2 104.5v4.1h3zM268.2 104.5h3v4.1z"/>
<path d="M209.1 108.6h4v-3zM209.1 105.6h4l-4 3z"/>
<path d="M48.2 166.8l2.7 4.3 .3-4.1zM48.2 166.8l2.7 4.3-3-.3z"/>
<path d="M56.8 36.4l2.8 3.1 .2-3zM56.8 36.4l2.8 3.1-3-.1z"/>
<path d="M52.2 105.4l2.9 3.2 .1-3zM52.2 105.4l2.9 3.2-3.1-.2z"/>
<path d="M46.6 191l2.8 3.3 .2-3.1zM46.6 191l2.8 3.3-3-.3z"/>
</g>
<g font-size="5.5">
<text x="175.9" y="261">DATE</text>
<text x="218.2" y="258.3">SCALE (FEET)</text>
<text x="79.2" y="266">ASHISH RESIDENCE</text>
<text x="171.2" y="267.7">8/12/2023</text>
<text x="311.8" y="266.3">GROUND FLOOR PLAN</text>
<text x="277.9" y="272.7">N</text>
</g>
<g font-size="3.2">
<text x="215.6" y="274.6">1</text>
<text x="224" y="274.6">2.5</text>
<text x="235.4" y="274.6">5</text>
<text x="254.6" y="274.6">10</text>
</g>
<g font-size="2.3">
<text x="60.4" y="41.7">C26</text>
<text x="86.6" y="42.9">C24</text>
<text x="131.2" y="45">C18</text>
<text x="190.7" y="48.2">C13</text>
<text x="212.5" y="49">C9</text>
<text x="264" y="51.4">C5</text>
<text x="60.4" y="64.8">C27</text>
<text x="122.3" y="79.8">UP</text>
<text x="87" y="85.3">C25</text>
<text x="120.4" y="91.5">C21</text>
<text x="130.8" y="101.6">C19</text>
<text x="193.3" y="104.2">C14</text>
<text x="212.4" y="104.4">C10</text>
<text x="271.6" y="103.9">C6</text>
<text x="60.4" y="111.6">C28</text>
<text x="139.7" y="113.1">C20</text>
<text x="182.5" y="113.2">C15</text>
<text x="308.7" y="110.9">C3</text>
<text x="329" y="111">C1</text>
<text x="213.3" y="128.1">C11</text>
<text x="121.3" y="135.6">C22</text>
<text x="161.1" y="135.5">C16</text>
<text x="271.6" y="133.2">C7</text>
<text x="60.4" y="167.5">C29</text>
<text x="309.3" y="170.6">C4</text>
<text x="329" y="170.4">C2</text>
<text x="60.4" y="190.9">C30</text>
<text x="121.9" y="190.8">C23</text>
<text x="159.3" y="190.9">C17</text>
<text x="212.5" y="190.8">C12</text>
<text x="265" y="190.8">C8</text>
</g>
<g font-size="2.3" fill="#636466">
<text x="70.3" y="46.5">WASH AREA</text>
<text x="160.5" y="47.7">COURTYARD</text>
<text x="72.3" y="52.1">LVL + 3'6''</text>
<text x="73.7" y="49.3">6'9&quot;X5'</text>
<text x="161.2" y="50.5">11'10&quot;X15'5&quot;</text>
<text x="162" y="54">LVL + 2'2''</text>
<text x="107.9" y="64.4">STAIR</text>
<text x="105.4" y="67.2">13'3&quot;X11'3&quot;</text>
<text x="126" y="66.3">LVL + 3'8''</text>
<text x="193.4" y="66.4">C. TOILET</text>
<text x="193.8" y="72">LVL + 3'7''</text>
<text x="195.4" y="69.2">5'X8'2&quot;</text>
<text x="69.8" y="77.8">TOILET</text>
<text x="68.7" y="83">LVL + 3'7''</text>
<text x="69.3" y="80.6">6'9&quot;X6'4''</text>
<text x="232.1" y="83.6">LIVING ROOM</text>
<text x="310.1" y="81.4">13'6''X13'6&quot;</text>
<text x="311.2" y="78.6">GARDEN</text>
<text x="233.9" y="86.4">14'3&quot;X14'6&quot;</text>
<text x="234.8" y="89.2">LVL + 3'8''</text>
<text x="311.6" y="84.6">LVL +3'6''</text>
<text x="365" y="93.4">ROAD</text>
<text x="67.7" y="98.8">DRESSING</text>
<text x="68.5" y="101.6">7'4&quot;X4'11&quot;</text>
<text x="92.6" y="98.4">STORE ROOM</text>
<text x="95.8" y="101.2">7'8&quot;X4'6''</text>
<text x="362.7" y="96.2">12' WIDTH</text>
<text x="364.3" y="100.7">LVL + 0'</text>
<text x="213.5" y="116.9">TEMPLE</text>
<text x="213.5" y="119.7">6'8&quot;X5'8&quot;</text>
<text x="254.3" y="114.8">LVL + 3'6''</text>
<text x="365.1" y="122.5">Column No.</text>
<text x="381.7" y="122.5">Size</text>
<text x="369.3" y="130.9">C2</text>
<text x="369.5" y="126.9">C1</text>
<text x="378.8" y="126.8">1'0&quot;X0'9&quot;</text>
<text x="378.8" y="130.9">1'0&quot;X0'9&quot;</text>
<text x="87.1" y="136.8">MASTER</text>
<text x="369.3" y="134.9">C3</text>
<text x="378.8" y="134.9">0'9&quot;X0'9&quot;</text>
<text x="86" y="139.7">BEDROOM</text>
<text x="86" y="142.5">16'4&quot;X15'1&quot;</text>
<text x="184.4" y="143.5">DINNING</text>
<text x="369.3" y="138.9">C4</text>
<text x="369.3" y="143">C5</text>
<text x="378.8" y="142.9">1'0&quot;X0'9&quot;</text>
<text x="378.8" y="138.9">0'9&quot;X0'9&quot;</text>
<text x="86.9" y="145.4">LVL + 3'8''</text>
<text x="184.4" y="146.3">10'X10'6''</text>
<text x="184.4" y="149.4">LVL + 3'8''</text>
<text x="291.2" y="147.6">PARKING</text>
<text x="369.3" y="147">C6</text>
<text x="378.8" y="147">0'9&quot;X1'0&quot;</text>
<text x="290.4" y="150.4">17'0''X16'3&quot;</text>
<text x="291.2" y="153.6">LVL + 1'6''</text>
<text x="323.8" y="151.8">MAIN GATE</text>
<text x="324.5" y="154.5">10' WIDTH</text>
<text x="369.3" y="151">C7</text>
<text x="369.3" y="155.1">C8</text>
<text x="378.8" y="155.1">1'0&quot;X0'9&quot;</text>
<text x="378.8" y="151">0'9&quot;X1'0&quot;</text>
<text x="143" y="160.1">KITCHEN</text>
<text x="228.1" y="160.1">GUEST ROOM</text>
<text x="369.3" y="159.1">C9</text>
<text x="378.8" y="159.1">1'0&quot;X0'9&quot;</text>
<text x="142.5" y="166.2">LVL + 3'8''</text>
<text x="143.2" y="162.9">12'X15'1&quot;</text>
<text x="230" y="162.9">14'3&quot;X14'9&quot;</text>
<text x="230.4" y="165.9">LVL + 3'8''</text>
<text x="368.7" y="163.1">C10</text>
<text x="368.9" y="167.2">C11</text>
<text x="378.8" y="163.1">1'0&quot;X0'9&quot;</text>
<text x="378.8" y="167.2">1'0&quot;X0'9&quot;</text>
<text x="368.7" y="171.2">C12</text>
<text x="378.8" y="171.2">1'0&quot;X0'9&quot;</text>
<text x="368.7" y="175.2">C13</text>
<text x="368.7" y="179.3">C14</text>
<text x="378.8" y="175.2">0'9&quot;X0'9&quot;</text>
<text x="379.8" y="179.3">9'' DIA.</text>
<text x="83.8" y="182.7">GARDEN</text>
<text x="84.9" y="185.5">16'8X5'</text>
<text x="182.7" y="181">GARDEN</text>
<text x="184.4" y="183.9">10'X5'</text>
<text x="368.7" y="183.3">C15</text>
<text x="379.8" y="183.3">9'' DIA.</text>
<text x="84.1" y="187.8">LVL +3'6''</text>
<text x="183" y="187.1">LVL +3'6''</text>
<text x="368.7" y="187.3">C16</text>
<text x="368.7" y="191.4">C17</text>
<text x="378.8" y="191.3">1'0&quot;X0'9&quot;</text>
<text x="378.8" y="187.3">0'9&quot;X1'0&quot;</text>
<text x="368.7" y="195.4">C18</text>
<text x="378.8" y="195.4">1'0&quot;X0'9&quot;</text>
<text x="368.7" y="199.4">C19</text>
<text x="368.7" y="203.4">C20</text>
<text x="379.8" y="199.4">9'' DIA.</text>
<text x="379.8" y="203.4">9'' DIA.</text>
<text x="185.2" y="207.5">12' WIDTH</text>
<text x="187.4" y="204.7">ROAD</text>
<text x="368.9" y="207.5">C21</text>
<text x="378.8" y="207.5">0'9&quot;X0'9&quot;</text>
<text x="368.7" y="211.5">C22</text>
<text x="368.7" y="215.5">C23</text>
<text x="378.8" y="215.5">1'0&quot;X0'9&quot;</text>
<text x="378.8" y="211.5">0'9&quot;X1'0&quot;</text>
<text x="368.7" y="219.6">C24</text>
<text x="378.8" y="219.6">1'0&quot;X0'9&quot;</text>
<text x="368.7" y="223.6">C25</text>
<text x="368.7" y="227.7">C26</text>
<text x="378.8" y="223.6">0'9&quot;X0'9&quot;</text>
<text x="378.8" y="227.7">0'9&quot;X0'9&quot;</text>
<text x="368.7" y="231.7">C27</text>
<text x="378.8" y="231.7">0'9&quot;X0'9&quot;</text>
<text x="368.7" y="235.7">C28</text>
<text x="368.7" y="239.8">C29</text>
<text x="378.8" y="235.7">0'9&quot;X0'9&quot;</text>
<text x="378.8" y="239.7">0'9&quot;X1'0&quot;</text>
<text x="368.7" y="243.8">C30</text>
<text x="378.8" y="243.7">0'9&quot;X0'9&quot;</text>
</g>
</svg>
